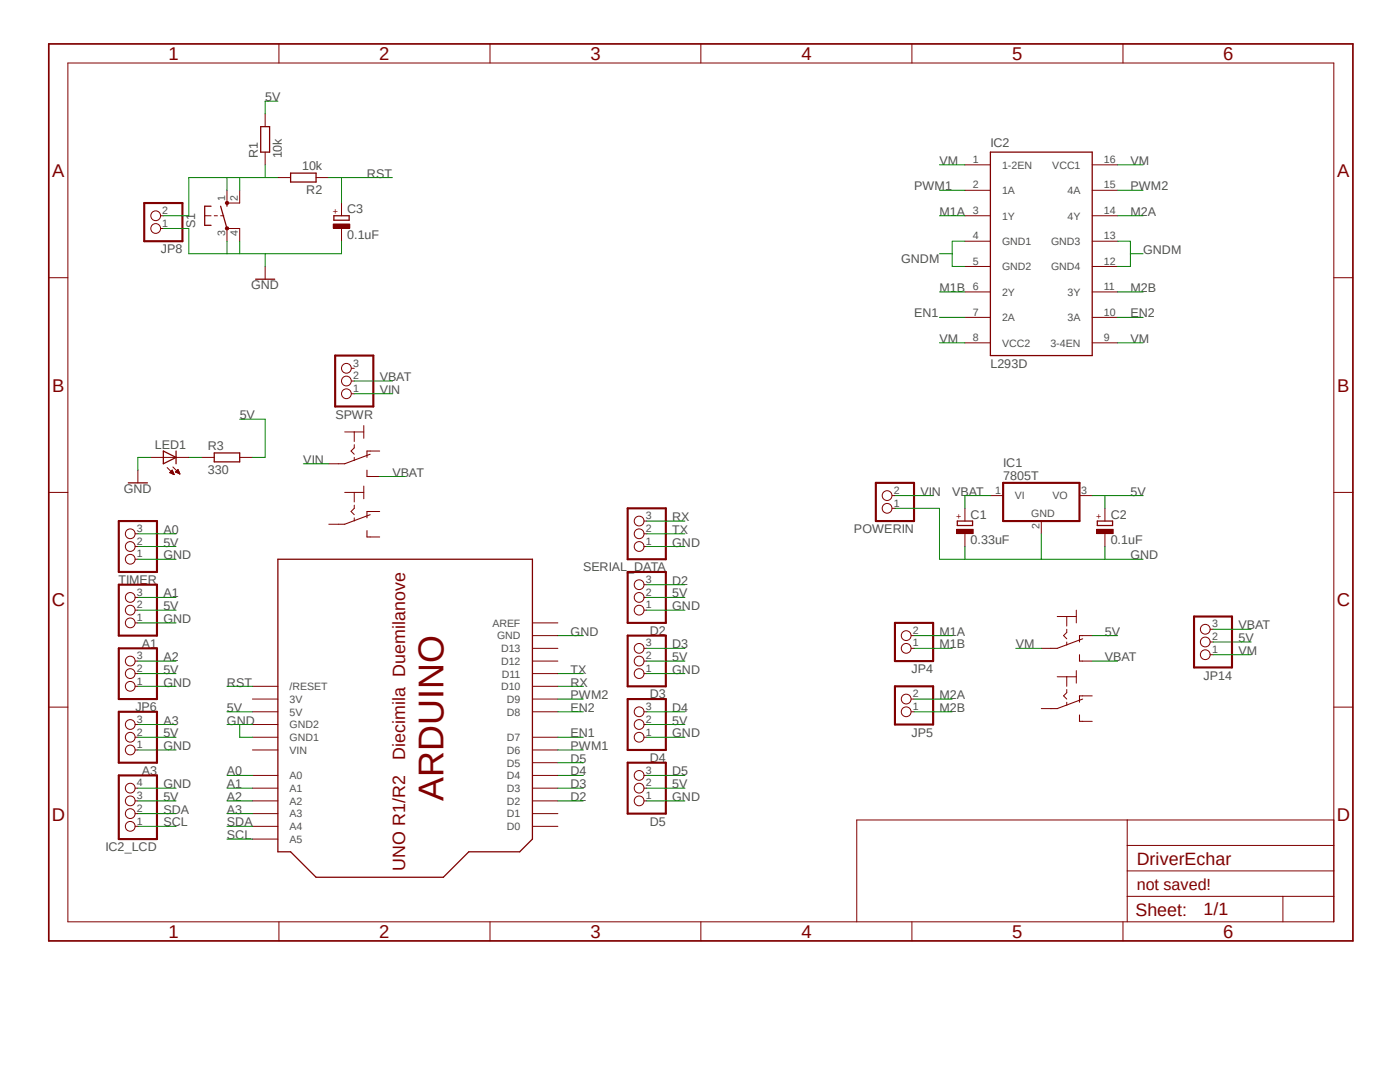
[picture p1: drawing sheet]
<svg xmlns="http://www.w3.org/2000/svg" width="279mm" height="216mm" viewBox="0 0 279 216" stroke-linecap="round" stroke-linejoin="round" font-family="sans-serif">
<path d="M9.2 8.4l261.2 179.9M270.4 8.4l-261.2 179.9" fill="none" stroke="#fff" stroke-width=".2"/>
<path d="M55.5 111.6h50.8v55.8l-2.6 2.6h-10.1l-5.1 5h-25.4l-5.1-5h-2.5zM191.1 104h3v.9h-3z" fill="none" stroke="#800000" stroke-width=".25"/>
<g fill="none" stroke="#800000" stroke-width=".2">
<path d="M178.1 98.9h.5M197.7 98.9h2.5M215.4 98.9h2.6M178.1 101.4h.5M207.8 104v2.5M50.4 139.5h5.1M50.4 136.9h5.1M106.3 139.5h5M106.3 136.9h5M106.3 134.4h5M106.3 131.9h5M106.3 129.4h5"/>
<path d="M106.3 126.8h5M106.3 124.3h5M50.4 159.8h5.1M50.4 157.3h5.1M50.4 154.7h5.1M50.4 149.6h5.1M50.4 147.1h5.1M50.4 142h5.1M50.4 144.6h5.1M106.3 159.8h5M106.3 157.3h5M106.3 154.7h5"/>
<path d="M106.3 152.2h5M106.3 149.6h5M106.3 147.1h5M106.3 142h5M50.4 164.9h5.1M50.4 162.3h5.1M50.4 167.4h5.1M106.3 164.9h5M106.3 162.3h5"/>
<circle cx="177" cy="98.9" r=".98"/>
<circle cx="177" cy="101.4" r=".98"/>
</g>
<path d="M174.8 96.4h7.6v7.6h-7.6zM200.2 96.4h15.2v7.6h-15.2z" fill="none" stroke="#800000" stroke-width=".42"/>
<path d="M190.9 105.6h3.3v.9h-3.3z" fill-rule="evenodd" fill="#800000"/>
<path d="M190.9 105.6h3.3v.9h-3.3zM192.6 101.4v2.6M192.6 106.5v2.6" fill="none" stroke="#800000" stroke-width=".2"/>
<path d="M219 104h3v.9h-3z" fill="none" stroke="#800000" stroke-width=".25"/>
<path d="M218.9 105.6h3.3v.9h-3.3z" fill-rule="evenodd" fill="#800000"/>
<g fill="none" stroke="#800000" stroke-width=".2">
<path d="M52.9 22.7v2.6M52.9 30.4v2.5M55.5 35.4h2.5M63.1 35.4h2.5M192.6 32.9h5.1M192.6 38h5.1M218 32.9h5.1M218 38h5.1M192.6 43.1h5.1M192.6 48.1h5.1M192.6 53.2h5.1M192.6 58.3h5.1"/>
<path d="M218 43.1h5.1M218 48.1h5.1M218 53.2h5.1M218 58.3h5.1M192.6 63.3h5.1M192.6 68.4h5.1M218 63.3h5.1M218 68.4h5.1M27 119.2h.5M27 111.6h.5M27 109.1h.5M27 106.5h.5"/>
<path d="M218.9 105.6h3.3v.9h-3.3zM220.5 101.4v2.6M220.5 106.5v2.6M27 136.9h.5M27 134.4h.5M27 131.9h.5M27 124.3h.5M27 121.8h.5M181.9 129.4h.5M181.9 126.8h.5M181.9 139.5h.5M27 149.6h.5"/>
<path d="M27 147.1h.5M27 144.6h.5M27 159.8h.5M27 157.3h.5M181.9 142h.5M27 164.9h.5M27 162.3h.5"/>
<circle cx="26" cy="111.6" r=".98"/>
<circle cx="26" cy="106.5" r=".98"/>
<circle cx="26" cy="119.2" r=".98"/>
<circle cx="26" cy="109" r=".98"/>
<circle cx="26" cy="124.3" r=".98"/>
<circle cx="26" cy="134.4" r=".98"/>
<circle cx="26" cy="131.9" r=".98"/>
<circle cx="26" cy="121.7" r=".98"/>
<circle cx="26" cy="136.9" r=".98"/>
<circle cx="180.8" cy="129.4" r=".98"/>
<circle cx="180.8" cy="126.8" r=".98"/>
<circle cx="180.8" cy="139.5" r=".98"/>
<circle cx="26" cy="157.3" r=".98"/>
<circle cx="26" cy="149.6" r=".98"/>
<circle cx="26" cy="159.8" r=".98"/>
<circle cx="26" cy="147.1" r=".98"/>
<circle cx="26" cy="144.6" r=".98"/>
<circle cx="180.8" cy="142" r=".98"/>
<circle cx="26" cy="164.9" r=".98"/>
<circle cx="26" cy="162.3" r=".98"/>
</g>
<path d="M23.7 104h7.6v10.1h-7.6zM23.7 116.7h7.6v10.1h-7.6zM23.7 129.4h7.6v10.1h-7.6zM178.6 124.3h7.6v7.6h-7.6zM178.6 136.9h7.6v7.7h-7.6zM23.7 142h7.6v10.2h-7.6zM23.7 154.7h7.6v12.7h-7.6z" fill="none" stroke="#800000" stroke-width=".42"/>
<path d="M52 25.3h1.8v5.1h-1.8zM58 34.5h5.1v1.8h-5.1zM197.7 30.4h20.3v40.6h-20.3zM66.6 43.1h3.1v.8h-3.1z" fill="none" stroke="#800000" stroke-width=".25"/>
<path d="M66.5 44.7h3.3v.9h-3.3z" fill-rule="evenodd" fill="#800000"/>
<path d="M40.9 43.1h1.2M42.8 43.1h.6M44 43.1h.7M45.3 40.5h2.5M45.3 45.6h2.5M66.5 44.7h3.3v.9h-3.3zM68.2 40.5v2.6M68.2 45.6v2.5" fill="none" stroke="#800000" stroke-width=".2"/>
<path d="M42.1 41.1h-1.2v3.9h1.2M44 41.1l1.3 4.5M45.3 40.5v.6" fill="none" stroke="#800000" stroke-width=".25"/>
<path d="M45.1 45.3h.5v.5h-.5l-.1-.2z" fill-rule="evenodd" fill="#800000"/>
<path d="M45.1 45.3h.5v.5h-.5l-.1-.2z" fill="none" stroke="#800000" stroke-width=".2"/>
<path d="M45.1 40.3h.5v.4h-.5l-.1-.2z" fill-rule="evenodd" fill="#800000"/>
<g fill="none" stroke="#800000" stroke-width=".2">
<path d="M13.5 12.6h252.7v171.3h-252.7zM55.7 8.8v3.8M97.8 8.8v3.8M139.9 8.8v3.8M182 8.8v3.8M224.1 8.8v3.8M45.3 38v2.5M47.8 38v2.5M9.7 55.4h3.8M32 45.6h.6M32 43.1h.6M45.1 40.3h.5v.4h-.5l-.1-.2z"/>
<path d="M45.3 45.6v2.5M47.8 45.6v2.5M52.9 53.2v2.5M266.2 55.4h3.8M70.1 78.6h.6M70.1 76h.6M70.1 73.5h.6M9.7 98.3h3.8M27.5 93.8v2.6M30.1 91.3h7.6M33.4 93.3l1.4 1.4M33.9 94.3l.5-.5 .4 .9z"/>
<path d="M33.9 94.3h.7M34 94.2h.5M34 94.4h.6M34.1 94.1h.4M34.2 94h.3M34.2 94.5h.5M34.2 93.9h.2M34.3 93.9h.1M34.4 94.6h.3M34.5 93.2l1.4 1.4M34.6 94.7h.2M35 94.2l.5-.5 .4 .9z"/>
<path d="M35.1 94.2h.6M35.1 94.1h.6M35.2 94h.5M35.3 94.3h.5M35.3 93.9h.3M35.4 93.8h.2M35.5 94.4h.3M35.7 94.5h.2M35.9 94.6h.1M40.2 91.3h2.6M47.8 91.3h2.6M65.6 92.5h1.9"/>
<path d="M68.8 86.2h3.8M68.8 98.3h3.8M70.7 86.2v1.9M70.7 88.7v.7l-.6 .6 .6 .6M70.7 91.3v.6M70.7 98.3v1.9M72.6 84.9v2.6M72.6 97v2.5M73.9 90h1.9M73.9 95.1h1.9M266.2 98.3h3.8M65.6 104.6h1.9"/>
<path d="M70.7 100.8v.6l-.6 .7 .6 .6M70.7 103.3v.7M73.9 102.1h1.9M73.9 107.1h1.9M128.5 109.1h.6M128.5 106.5h.6M128.5 104h.6M128.5 119.2h.6M128.5 116.7h.6M128.5 121.8h.6M128.5 134.4h.6M128.5 131.9h.6"/>
<path d="M128.5 129.4h.6M207.8 129.4h1.9M211 123h3.8M211 135h3.8M212.9 123v1.9M212.9 125.6v.6l-.6 .6 .6 .7M212.9 128.1v.6M212.9 135v1.9M212.9 137.6v.6l-.6 .7 .6 .6M214.8 121.8v2.5M214.8 133.8v2.5M216.1 131.9h1.9"/>
<path d="M216.1 126.8h1.9M216.1 138.9h1.9M241.5 130.6h.6M241.5 128.1h.6M241.5 125.6h.6M9.7 141.1h3.8M128.5 147.1h.6M128.5 144.6h.6M128.5 142h.6M128.5 159.8h.6M128.5 157.3h.6M128.5 154.7h.6"/>
<path d="M207.8 141.4h1.9M212.9 140.1v.7M216.1 143.9h1.9M266.2 141.1h3.8M225 178.9h41.2M225 163.6v20.3M225 173.8h41.2M225 168.7h41.2M256 178.9v5M266.2 163.6h-95.2v20.3M55.7 183.9v3.8M97.8 183.9v3.8"/>
<path d="M139.9 183.9v3.8M182 183.9v3.8M224.1 183.9v3.8"/>
<circle cx="31.1" cy="45.6" r=".98"/>
<circle cx="31.1" cy="43.1" r=".98"/>
<circle cx="69.1" cy="73.5" r=".98"/>
<circle cx="69.1" cy="76" r=".98"/>
<circle cx="69.1" cy="78.6" r=".98"/>
<circle cx="127.5" cy="106.5" r=".98"/>
<circle cx="127.5" cy="109" r=".98"/>
<circle cx="127.5" cy="104" r=".98"/>
<circle cx="127.5" cy="119.2" r=".98"/>
<circle cx="127.5" cy="116.7" r=".98"/>
<circle cx="127.5" cy="129.4" r=".98"/>
<circle cx="127.5" cy="131.9" r=".98"/>
<circle cx="127.5" cy="134.4" r=".98"/>
<circle cx="127.5" cy="121.7" r=".98"/>
<circle cx="240.5" cy="130.6" r=".98"/>
<circle cx="240.5" cy="125.6" r=".98"/>
<circle cx="240.5" cy="128.1" r=".98"/>
<circle cx="127.5" cy="147.1" r=".98"/>
<circle cx="127.5" cy="144.6" r=".98"/>
<circle cx="127.5" cy="154.7" r=".98"/>
<circle cx="127.5" cy="142" r=".98"/>
<circle cx="127.5" cy="157.3" r=".98"/>
<circle cx="127.5" cy="159.8" r=".98"/>
</g>
<path d="M51 55.7h3.8M25.6 96.4h3.8M32.6 90l2.5 1.3-2.5 1.2zM35.1 90v2.5M42.8 90.4h5v1.8h-5z" fill="none" stroke="#800000" stroke-width=".25"/>
<path d="M28.8 40.5h7.6v7.6h-7.6zM66.9 71h7.6v10.1h-7.6zM125.3 101.4h7.6v10.2h-7.6zM125.3 114.1h7.6v10.2h-7.6zM125.3 126.8h7.6v10.1h-7.6zM125.3 139.5h7.6v10.1h-7.6zM238.3 123h7.6v10.2h-7.6zM125.3 152.2h7.6v10.1h-7.6z" fill="none" stroke="#800000" stroke-width=".42"/>
<path d="M73.2 93.8v1.3h.7M73.9 90.6l-5.1 1.9h-1.3M73.9 90h-.7v1.3M73.2 105.9v1.2h.7M73.9 102.1h-.7v1.2M73.9 102.7l-5.1 1.9h-1.3M215.4 130.6v1.3h.7M216.1 127.5l-5.1 1.9h-1.3M216.1 126.8h-.7v1.3M216.1 138.9h-.7v1.2M216.1 139.5l-5.1 1.9h-1.3M215.4 142.7v1.2h.7" fill="none" stroke="#800000" stroke-width=".21"/>
<path d="M9.7 8.8h260.3v178.9h-260.3z" fill="none" stroke="#800000" stroke-width=".34"/>
<g fill="none" stroke="#008000" stroke-width=".2">
<path d="M45.3 35.4v2.6M47.8 35.4v2.6M52.9 32.9v2.5M55.5 20.2h-2.6v2.5M55.5 35.4h-17.8v7.7h-5.1M65.6 35.4h12.7M68.2 35.4v5.1M187.5 38h5.1M187.5 32.9h5.1M223.1 38h5M223.1 32.9h5M32.6 45.6h5.1v5h30.5v-2.5"/>
<path d="M45.3 48.1v2.5M47.8 48.1v2.5M52.9 50.6v2.6M187.5 50.6h2.5M187.5 43.1h5.1M187.5 58.3h5.1M192.6 48.1h-2.6v5.1h2.6M223.1 43.1h5M223.1 58.3h5M223.1 48.1h2.5v5.1h-2.5M225.6 50.6h2.5M70.7 76h7.6"/>
<path d="M70.7 78.6h7.6M187.5 63.3h5.1M187.5 68.4h5.1M223.1 63.3h5M223.1 68.4h5M30.1 91.3h-2.6v2.5M37.7 91.3h2.5M47.8 83.7h5.1v7.6h-2.5M60.5 92.5h5.1M75.8 95.1h5.1M178.6 98.9h7.6M197.7 98.9h-5.1v2.5"/>
<path d="M218 98.9h10.1M220.5 98.9v2.5M27.5 109.1h7.6M27.5 119.2h7.6M27.5 111.6h7.6M27.5 106.5h7.6M129.1 109.1h7.6M129.1 119.2h7.6M129.1 106.5h7.6M129.1 104h7.6M129.1 116.7h7.6M178.6 101.4h8.9v10.2h40.6"/>
<path d="M192.6 109.1v2.5M207.8 106.5v5.1M220.5 109.1v2.5M27.5 131.9h7.6M27.5 134.4h7.6M27.5 121.8h7.6M27.5 136.9h7.6M27.5 124.3h7.6M45.3 136.9h5.1M111.3 134.4h5.1M111.3 126.8h5.1M111.3 136.9h5.1"/>
<path d="M111.3 139.5h5.1M129.1 131.9h7.6M129.1 134.4h7.6M129.1 121.8h7.6M129.1 129.4h7.6M182.4 126.8h7.6M182.4 129.4h7.6M182.4 139.5h7.6M202.7 129.4h5.1M218 131.9h5.1M218 126.8h5.1M242.1 125.6h7.6"/>
<path d="M242.1 128.1h7.6M242.1 130.6h7.6M27.5 147.1h7.6M27.5 159.8h7.6M27.5 144.6h7.6M27.5 157.3h7.6M27.5 149.6h7.6M45.3 142h5.1M45.3 159.8h5.1M45.3 144.6h5.1M45.3 157.3h5.1M45.3 154.7h5.1"/>
<path d="M47.8 144.6v2.5h2.6M111.3 142h5.1M111.3 147.1h5.1M111.3 159.8h5.1M111.3 157.3h5.1M111.3 149.6h5.1M111.3 154.7h5.1M111.3 152.2h5.1M129.1 142h7.6M129.1 147.1h7.6M129.1 159.8h7.6M129.1 144.6h7.6"/>
<path d="M129.1 157.3h7.6M129.1 154.7h7.6M182.4 142h7.6M27.5 162.3h7.6M27.5 164.9h7.6M45.3 162.3h5.1M45.3 164.9h5.1M45.3 167.4h5.1"/>
</g>
<text font-size="7.2" fill="#800000" x="88.5" y="159.8" transform="rotate(-90 88.5 159.8)">ARDUINO</text>
<g font-size="3.7" fill="#800000">
<text x="33.6" y="12">1</text>
<text x="75.7" y="12">2</text>
<text x="117.8" y="12">3</text>
<text x="159.9" y="12">4</text>
<text x="202" y="12">5</text>
<text x="244.1" y="12">6</text>
<text x="10.4" y="35.3">A</text>
<text x="266.9" y="35.3">A</text>
<text x="10.4" y="78.1">B</text>
<text x="266.9" y="78.1">B</text>
<text x="10.3" y="121">C</text>
<text x="266.8" y="121">C</text>
<text x="10.3" y="163.8">D</text>
<text x="266.8" y="163.8">D</text>
<text x="33.6" y="187.2">1</text>
<text x="75.7" y="187.2">2</text>
<text x="117.8" y="187.2">3</text>
<text x="159.9" y="187.2">4</text>
<text x="202" y="187.2">5</text>
<text x="244.1" y="187.2">6</text>
</g>
<g font-size="3.6" fill="#800000">
<text x="80.9" y="151.6" transform="rotate(-90 80.9 151.6)">Diecimila Duemilanove</text>
<text x="80.9" y="173.7" transform="rotate(-90 80.9 173.7)">UNO R1/R2</text>
<text x="226.9" y="172.5">DriverEchar</text>
<text x="226.6" y="182.8">Sheet:</text>
<text x="240.2" y="182.7">1/1</text>
</g>
<text font-size="3.2" fill="#800000" x="226.9" y="177.6">not saved!</text>
<g font-size="2.5" fill="#505050">
<text x="52.9" y="20.2">5V</text>
<text x="197.7" y="29.3">IC2</text>
<text x="51.4" y="31.6" transform="rotate(-90 51.4 31.6)">R1</text>
<text x="56.2" y="31.6" transform="rotate(-90 56.2 31.6)">10k</text>
<text x="60.3" y="33.9">10k</text>
<text x="73.2" y="35.4">RST</text>
<text x="187.5" y="32.9">VM</text>
<text x="225.6" y="32.9">VM</text>
<text x="61.1" y="38.7">R2</text>
<text x="182.4" y="38">PWM1</text>
<text x="225.6" y="38">PWM2</text>
<text x="38.9" y="45.6" transform="rotate(-90 38.9 45.6)">S1</text>
<text x="69.3" y="47.6">0.1uF</text>
<text x="69.3" y="42.5">C3</text>
<text x="187.5" y="43.1">M1A</text>
<text x="225.6" y="43.1">M2A</text>
<text x="32.1" y="50.5">JP8</text>
<text x="179.8" y="52.5">GNDM</text>
<text x="228.1" y="50.7">GNDM</text>
<text x="50.1" y="57.7">GND</text>
<text x="187.5" y="58.2">M1B</text>
<text x="225.6" y="58.2">M2B</text>
<text x="182.4" y="63.3">EN1</text>
<text x="225.6" y="63.3">EN2</text>
<text x="187.5" y="68.4">VM</text>
<text x="225.6" y="68.4">VM</text>
<text x="75.8" y="76">VBAT</text>
<text x="197.7" y="73.5">L293D</text>
<text x="47.8" y="83.7">5V</text>
<text x="66.9" y="83.5">SPWR</text>
<text x="75.8" y="78.6">VIN</text>
<text x="30.9" y="89.5">LED1</text>
<text x="41.5" y="89.8">R3</text>
<text x="41.5" y="94.6">330</text>
<text x="60.5" y="92.5">VIN</text>
<text x="78.3" y="95.1">VBAT</text>
<text x="200.2" y="95.7">7805T</text>
<text x="200.2" y="93.2">IC1</text>
<text x="24.7" y="98.4">GND</text>
<text x="183.7" y="98.9">VIN</text>
<text x="190" y="98.9">VBAT</text>
<text x="225.6" y="98.9">5V</text>
<text x="32.6" y="106.5">A0</text>
<text x="134.2" y="106.5">TX</text>
<text x="134.2" y="104">RX</text>
<text x="170.4" y="106.4">POWERIN</text>
<text x="193.7" y="103.5">C1</text>
<text x="221.7" y="103.5">C2</text>
<text x="32.6" y="109">5V</text>
<text x="32.6" y="111.6">GND</text>
<text x="134.2" y="109">GND</text>
<text x="193.7" y="108.5">0.33uF</text>
<text x="221.7" y="108.5">0.1uF</text>
<text x="225.6" y="111.6">GND</text>
<text x="23.6" y="116.5">TIMER</text>
<text x="32.6" y="119.2">A1</text>
<text x="116.4" y="114">SERIAL_DATA</text>
<text x="134.2" y="119.2">5V</text>
<text x="134.2" y="116.7">D2</text>
<text x="32.6" y="121.8">5V</text>
<text x="32.6" y="124.3">GND</text>
<text x="134.2" y="121.8">GND</text>
<text x="247.2" y="125.6">VBAT</text>
<text x="28.3" y="129.2">A1</text>
<text x="32.6" y="131.9">A2</text>
<text x="113.9" y="126.8">GND</text>
<text x="129.7" y="126.7">D2</text>
<text x="134.2" y="131.9">5V</text>
<text x="134.2" y="129.4">D3</text>
<text x="187.5" y="126.8">M1A</text>
<text x="187.5" y="129.4">M1B</text>
<text x="202.7" y="129.4">VM</text>
<text x="220.5" y="131.9">VBAT</text>
<text x="220.5" y="126.8">5V</text>
<text x="247.2" y="128.1">5V</text>
<text x="247.2" y="130.6">VM</text>
<text x="32.6" y="134.5">5V</text>
<text x="32.6" y="137">GND</text>
<text x="45.3" y="137">RST</text>
<text x="113.9" y="134.5">TX</text>
<text x="113.9" y="137">RX</text>
<text x="134.2" y="134.5">GND</text>
<text x="181.9" y="134.3">JP4</text>
<text x="240.2" y="135.6">JP14</text>
<text x="27" y="141.9">JP6</text>
<text x="45.3" y="142">5V</text>
<text x="113.9" y="139.5">PWM2</text>
<text x="113.9" y="142">EN2</text>
<text x="129.7" y="139.4">D3</text>
<text x="134.2" y="142">D4</text>
<text x="187.5" y="139.5">M2A</text>
<text x="187.5" y="142">M2B</text>
<text x="32.6" y="147.1">5V</text>
<text x="32.6" y="149.6">GND</text>
<text x="32.6" y="144.6">A3</text>
<text x="45.3" y="144.6">GND</text>
<text x="113.9" y="149.6">PWM1</text>
<text x="113.9" y="147.1">EN1</text>
<text x="134.2" y="144.6">5V</text>
<text x="134.2" y="147.1">GND</text>
<text x="181.9" y="147">JP5</text>
<text x="28.3" y="154.6">A3</text>
<text x="45.3" y="154.7">A0</text>
<text x="113.9" y="154.7">D4</text>
<text x="113.9" y="152.2">D5</text>
<text x="129.7" y="152.1">D4</text>
<text x="134.2" y="154.7">D5</text>
<text x="32.6" y="159.8">5V</text>
<text x="32.6" y="157.3">GND</text>
<text x="45.3" y="157.3">A1</text>
<text x="45.3" y="159.8">A2</text>
<text x="113.9" y="159.8">D2</text>
<text x="113.9" y="157.3">D3</text>
<text x="134.2" y="157.3">5V</text>
<text x="134.2" y="159.8">GND</text>
<text x="32.6" y="162.3">SDA</text>
<text x="32.6" y="164.9">SCL</text>
<text x="45.3" y="164.9">SDA</text>
<text x="45.3" y="167.4">SCL</text>
<text x="45.3" y="162.3">A3</text>
<text x="129.7" y="164.8">D5</text>
<text x="21" y="169.8">IC2_LCD</text>
</g>
<g font-size="2.1" fill="#505050">
<text x="194.1" y="32.5">1</text>
<text x="200" y="33.7">1-2EN</text>
<text x="210" y="33.7">VCC1</text>
<text x="220.3" y="32.5">16</text>
<text x="45" y="40.1" transform="rotate(-90 45 40.1)">1</text>
<text x="47.5" y="40.1" transform="rotate(-90 47.5 40.1)">2</text>
<text x="194.1" y="37.6">2</text>
<text x="200" y="38.7">1A</text>
<text x="213.1" y="38.7">4A</text>
<text x="220.3" y="37.6">15</text>
<text x="32.4" y="45.2">1</text>
<text x="32.4" y="42.7">2</text>
<text x="45" y="47.1" transform="rotate(-90 45 47.1)">3</text>
<text x="47.5" y="47.1" transform="rotate(-90 47.5 47.1)">4</text>
<text x="194.1" y="42.7">3</text>
<text x="194.1" y="47.8">4</text>
<text x="200" y="43.8">1Y</text>
<text x="213.1" y="43.8">4Y</text>
<text x="220.3" y="42.7">14</text>
<text x="220.3" y="47.8">13</text>
<text x="194.1" y="52.8">5</text>
<text x="200" y="48.9">GND1</text>
<text x="200" y="53.9">GND2</text>
<text x="209.8" y="48.9">GND3</text>
<text x="209.8" y="53.9">GND4</text>
<text x="220.3" y="52.8">12</text>
<text x="194.1" y="57.9">6</text>
<text x="200" y="59">2Y</text>
<text x="213.1" y="59">3Y</text>
<text x="220.3" y="57.9">11</text>
<text x="194.1" y="63">7</text>
<text x="200" y="64.1">2A</text>
<text x="213.1" y="64.1">3A</text>
<text x="220.3" y="63">10</text>
<text x="194.1" y="68.1">8</text>
<text x="200" y="69.2">VCC2</text>
<text x="209.6" y="69.2">3-4EN</text>
<text x="220.3" y="68.1">9</text>
<text x="70.5" y="75.7">2</text>
<text x="70.5" y="73.2">3</text>
<text x="70.5" y="78.2">1</text>
<text x="178.4" y="101.1">1</text>
<text x="178.4" y="98.6">2</text>
<text x="198.6" y="98.6">1</text>
<text x="202.5" y="99.7">VI</text>
<text x="210.1" y="99.7">VO</text>
<text x="215.8" y="98.6">3</text>
<text x="27.3" y="106.1">3</text>
<text x="128.9" y="106.1">2</text>
<text x="128.9" y="103.6">3</text>
<text x="205.8" y="103.2">GND</text>
<text x="207.4" y="105.5" transform="rotate(-90 207.4 105.5)">2</text>
<text x="27.3" y="111.2">1</text>
<text x="27.3" y="108.7">2</text>
<text x="128.9" y="108.7">1</text>
<text x="27.3" y="118.8">3</text>
<text x="128.9" y="118.8">2</text>
<text x="128.9" y="116.3">3</text>
<text x="27.3" y="123.9">1</text>
<text x="27.3" y="121.4">2</text>
<text x="98.3" y="125.1">AREF</text>
<text x="128.9" y="121.4">1</text>
<text x="241.9" y="125.2">3</text>
<text x="27.3" y="131.5">3</text>
<text x="99.2" y="127.6">GND</text>
<text x="100" y="130.1">D13</text>
<text x="128.9" y="131.5">2</text>
<text x="128.9" y="129">3</text>
<text x="182.2" y="129">1</text>
<text x="182.2" y="126.4">2</text>
<text x="241.9" y="130.3">1</text>
<text x="241.9" y="127.7">2</text>
<text x="27.3" y="136.6">1</text>
<text x="27.3" y="134.1">2</text>
<text x="57.8" y="137.7">/RESET</text>
<text x="100" y="137.8">D10</text>
<text x="100" y="132.7">D12</text>
<text x="100.2" y="135.2">D11</text>
<text x="128.9" y="134.1">1</text>
<text x="57.8" y="142.8">5V</text>
<text x="57.8" y="140.3">3V</text>
<text x="101.2" y="142.8">D8</text>
<text x="101.2" y="140.3">D9</text>
<text x="128.9" y="141.7">3</text>
<text x="182.2" y="141.7">1</text>
<text x="182.2" y="139.1">2</text>
<text x="27.3" y="149.3">1</text>
<text x="27.3" y="146.8">2</text>
<text x="27.3" y="144.2">3</text>
<text x="57.8" y="147.9">GND1</text>
<text x="57.8" y="145.3">GND2</text>
<text x="101.2" y="147.9">D7</text>
<text x="128.9" y="146.8">1</text>
<text x="128.9" y="144.2">2</text>
<text x="57.8" y="155.5">A0</text>
<text x="57.8" y="150.4">VIN</text>
<text x="101.2" y="155.5">D4</text>
<text x="101.2" y="153">D5</text>
<text x="101.2" y="150.4">D6</text>
<text x="128.9" y="154.4">3</text>
<text x="27.3" y="159.5">3</text>
<text x="27.3" y="156.9">4</text>
<text x="57.8" y="160.6">A2</text>
<text x="57.8" y="158">A1</text>
<text x="101.2" y="160.6">D2</text>
<text x="101.2" y="158">D3</text>
<text x="128.9" y="159.5">1</text>
<text x="128.9" y="156.9">2</text>
<text x="27.3" y="164.5">1</text>
<text x="27.3" y="162">2</text>
<text x="57.8" y="165.7">A4</text>
<text x="57.8" y="163.1">A3</text>
<text x="101.2" y="165.7">D0</text>
<text x="101.2" y="163.1">D1</text>
<text x="57.8" y="168.2">A5</text>
</g>
<g font-size="1.8" fill="#800000">
<text x="67.6" y="42.6" transform="rotate(-90 67.6 42.6)">+</text>
<text x="192" y="103.5" transform="rotate(-90 192 103.5)">+</text>
<text x="219.9" y="103.5" transform="rotate(-90 219.9 103.5)">+</text>
</g>
</svg>
